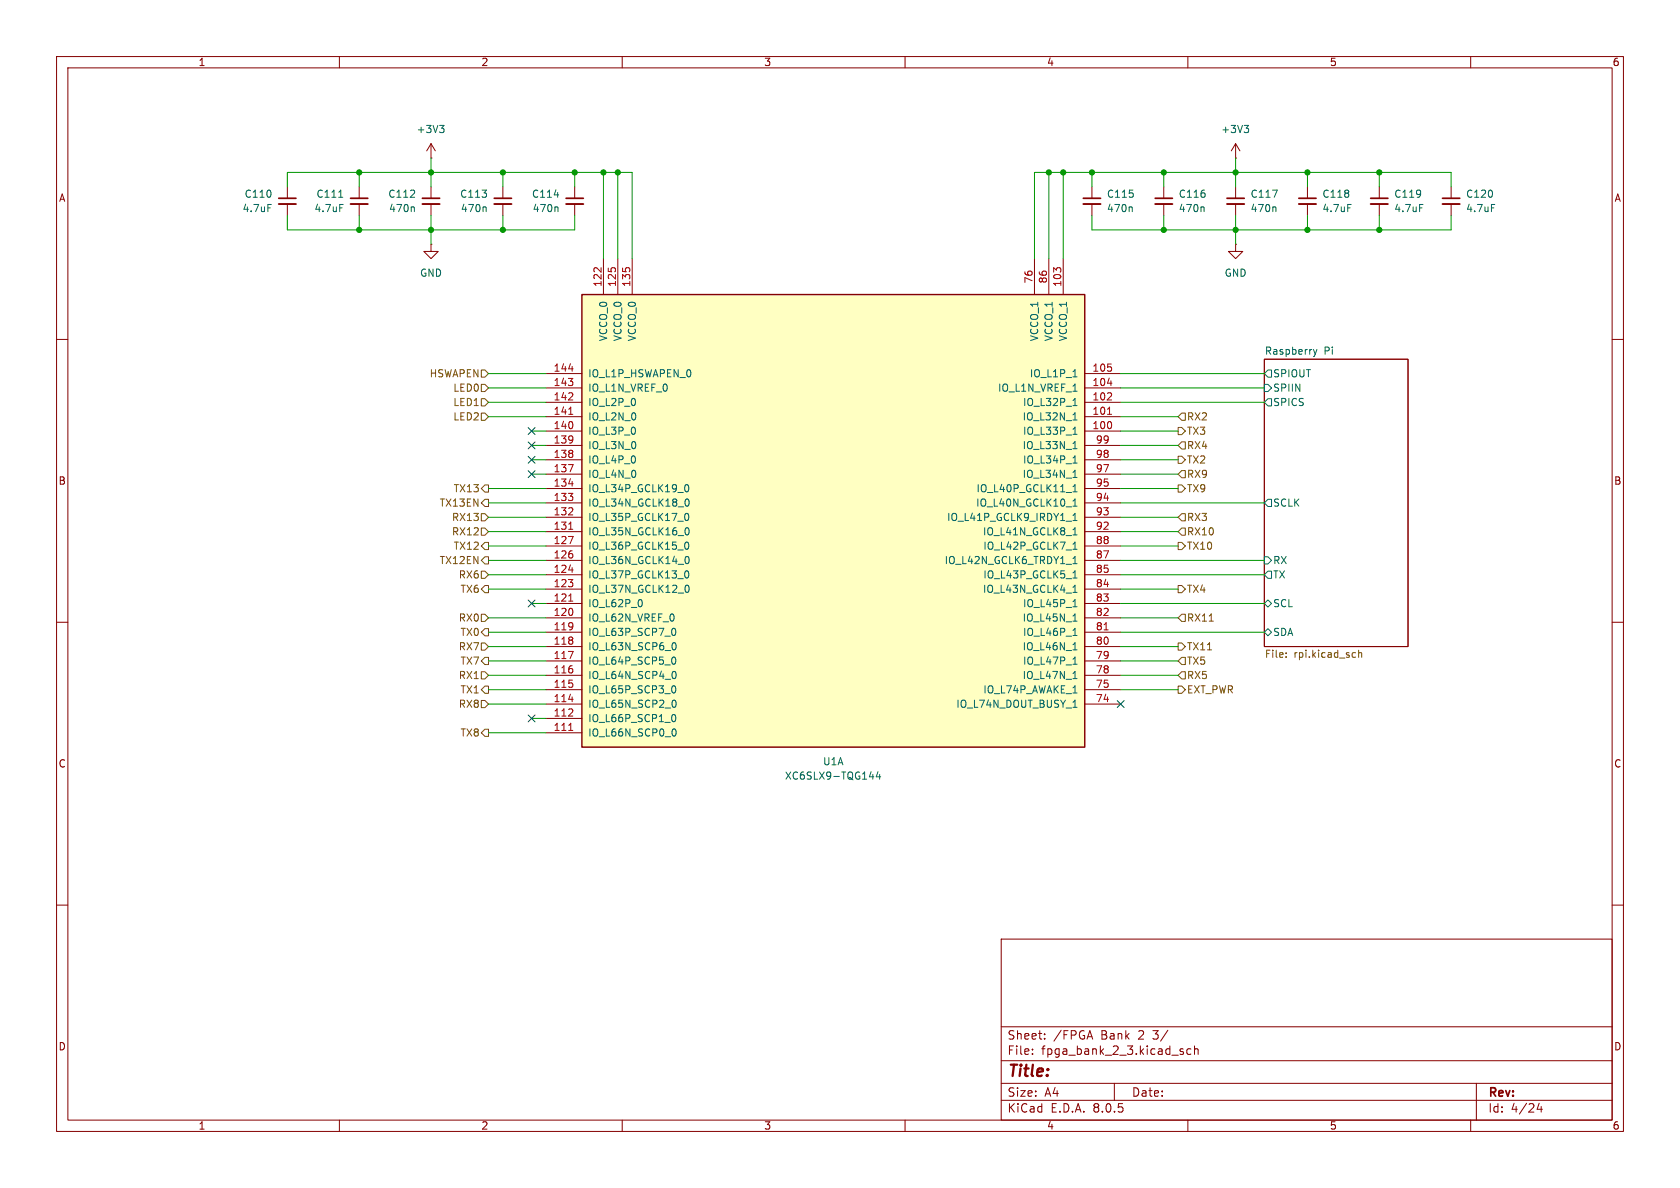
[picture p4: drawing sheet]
<svg xmlns="http://www.w3.org/2000/svg" width="297mm" height="210mm" viewBox="0 0 297 210" stroke-linecap="round" stroke-linejoin="round" font-family="sans-serif">
<g fill="none" stroke="#840000" stroke-width=".18">
<path d="M10 10h277v190h-277zM12 12h273v186h-273zM60 10v2M110 10v2M160 10v2M210 10v2M260 10v2M50.8 33v2.1M50.8 36.1v2M63.5 33v2.1M63.5 36.1v2M76.2 27.9h.1"/>
<path d="M76.2 25.4l.8 1.3M76.2 25.4v2.5M76.2 25.4l-.8 1.3M88.9 33v2.1M88.9 36.1v2M218.4 27.9h.1M218.4 25.4v2.5M218.4 33v2.1M218.4 36.1v2M218.4 25.4l-.7 1.3M218.4 25.4l.8 1.3M243.8 33v2.1"/>
<path d="M243.8 36.1v2M256.5 33v2.1M256.5 36.1v2M10 60h2M76.2 43.2v1.3h-1.3l1.3 1.2 1.3-1.2h-1.3M76.2 43.2h.1M218.4 43.2v1.3h1.3l-1.3 1.2-1.2-1.2h1.2M218.4 43.2h.1M285 60h2M223.5 63.5h25.4v50.8h-25.4zM10 110h2M285 110h2"/>
<path d="M10 160h2M285 160h2M177 166h108v32h-108zM60 198v2M110 198v2M160 198v2M177 194.5h108M177 191.5h108M177 187.5h108M177 181.5h108M182.5 186.3v.1M182.5 185.5v.1"/>
<path d="M184.7 183.6v.1M184.7 182.8v.1M197 191.5v3M208.8 185.9l.4 .1v.2l-.2 .2h-.3M208.8 185.4l.4 .1M210 198v2M210.5 185.5l-.4-.1-.3 .3v.4l.2 .2h.5M211.2 185.5l.2-.1 .3 .1 .1 .9M211.2 184.9v1.5M260 198v2M261 191.5v6.5M272.1 195l-.4 1.1h1"/>
<path d="M272.5 195.6v1"/>
</g>
<g fill="none" stroke="#006464" stroke-width=".18">
<path d="M47.4 36.1h.6M59.9 34.9h.7M60.1 36.1h.6M77.7 22.2h.8l-.4 .5M78.3 22.7l.2 .2v.3l-.2 .2M85.8 36.6l.1 .2v.6M220 22.2h.7l-.4 .5M220.5 22.7l.2 .2v.3l-.2 .2M225 33.6h.8l-.5 1.3M225.4 36.6l.2 .2v.6M251 36.1h.6M263.7 36.1h.6"/>
<path d="M223.5 67.9h.7l.6 .7-.6 .6h-.7zM224.2 65.4h.6v1.3h-.6l-.7-.7zM224.2 70.5h.6v1.3h-.6l-.7-.7zM232.2 61.8l.3 .8M232.5 62.6l-.3 .4M232.8 61.8l-.3 .8M223.5 98.4h.7l.6 .7-.6 .6h-.7zM224.2 88.3h.6v1.2h-.6l-.7-.6zM223.5 106.7l.7-.7 .6 .7-.6 .6zM224.2 111.1l.6 .7-.6 .6-.7-.6zM224.2 101h.6v1.2h-.6l-.7-.6z"/>
</g>
<path d="M227.4 116.1v.1M227.4 115.4v.1M239.5 115.4h.1M239.6 116.1l-.1 .1M240.2 114.9v1.3M240.2 115.5l.2-.1h.3v.8" fill="none" stroke="#725600" stroke-width=".18"/>
<path d="M49.3 36.1h3M62 36.1h3M87.4 36.1h3M216.9 36.1h3.1M242.3 36.1h3.1M255 36.1h3.1" fill="none" stroke="#840000" stroke-width=".33"/>
<path d="M49.3 35.1h3M62 35.1h3M87.4 35.1h3M216.9 35.1h3.1M242.3 35.1h3.1M255 35.1h3.1" fill="none" stroke="#840000" stroke-width=".3"/>
<path d="M102.9 52.1h88.9v80h-88.9z" fill="#ffffc2"/>
<path d="M102.9 52.1h88.9v80h-88.9z" fill="none" stroke="#840000" stroke-width=".25"/>
<g fill="none" stroke="#840000" stroke-width=".18">
<path d="M76.2 33v2.1M76.2 36.1v2M101.6 33v2.1M101.6 36.1v2M193 33v2.1M193 36.1v2M205.7 33v2.1M205.7 36.1v2M231.1 33v2.1M231.1 36.1v2M106.7 45.7v6.4M109.2 45.7v6.4"/>
<path d="M111.8 45.7v6.4M182.9 45.7v6.4M185.4 45.7v6.4M188 45.7v6.4M96.5 76.2h6.4M96.5 73.7h6.4M96.5 71.1h6.4M96.5 68.6h6.4M96.5 66h6.4M96.5 78.7h6.4M191.8 76.2h6.3M191.8 73.7h6.3"/>
<path d="M191.8 71.1h6.3M191.8 68.6h6.3M191.8 66h6.3M191.8 78.7h6.3M96.5 99.1h6.4M96.5 96.5h6.4M96.5 94h6.4M96.5 91.4h6.4M96.5 88.9h6.4M96.5 86.4h6.4M96.5 83.8h6.4M96.5 81.3h6.4"/>
<path d="M191.8 99.1h6.3M191.8 96.5h6.3M191.8 94h6.3M191.8 91.4h6.3M191.8 88.9h6.3M191.8 86.4h6.3M191.8 83.8h6.3M191.8 81.3h6.3M96.5 119.4h6.4M96.5 116.8h6.4M96.5 114.3h6.4M96.5 111.8h6.4"/>
<path d="M96.5 109.2h6.4M96.5 106.7h6.4M96.5 104.1h6.4M96.5 101.6h6.4M191.8 119.4h6.3M191.8 116.8h6.3M191.8 114.3h6.3M191.8 111.8h6.3M191.8 109.2h6.3M191.8 106.7h6.3M191.8 104.1h6.3M191.8 101.6h6.3"/>
<path d="M96.5 129.5h6.4M96.5 127h6.4M96.5 124.5h6.4M96.5 121.9h6.4M191.8 124.5h6.3M191.8 121.9h6.3"/>
</g>
<g fill="none" stroke="#006464" stroke-width=".18">
<path d="M73.1 36.6l.1 .2v.6M98 34.5h.8M98.5 36.6l.1 .2v.6M200 36.6l.2 .2v.6M212.7 36.6l.2 .2v.6M238.3 36.1h.6M189.7 76.8h.7M189.7 74.2h.7M189.7 71.7h.7M189.7 69.2h.7M189.7 66.6h.7M189.7 79.3h.7"/>
<path d="M189.9 70.6l.1-.2v1.3M189.9 73.2l.1-.2v1.2M189.9 75.7l.1-.2v1.3M189.9 78.2l.1-.2v1.3M121.1 85.9l.2-.2a.68 .68 0 0 1 .5 .6 .68 .68 0 0 1-.5 .6l-.2-.2M121.1 91l.2-.3a.68 .68 0 0 1 .5 .7 .68 .68 0 0 1-.5 .6l-.2-.2M121.1 96.1l.2-.3a.68 .68 0 0 1 .5 .7 .68 .68 0 0 1-.5 .6l-.2-.2M121.2 88.3l.2-.1a.68 .68 0 0 1 .4 .6 .68 .68 0 0 1-.4 .7l-.2-.1M121.2 93.4l.2-.1a.68 .68 0 0 1 .4 .6 .68 .68 0 0 1-.4 .7l-.2-.2M121.2 98.5l.2-.1a.68 .68 0 0 1 .4 .6 .68 .68 0 0 1-.4 .6l-.2-.1M189.7 86l.3-.3v1.2M189.7 88.6l.3-.4v1.3"/>
<path d="M189.7 91.1l.3-.4v1.3M189.7 93.7l.3-.4v1.3M189.7 96.2l.3-.4v1.3M189.7 98.7l.3-.3v1.2M189.7 99.6h.7M189.7 97.1h.7M189.7 94.6h.7M189.7 92h.7M189.7 89.5h.7M189.7 86.9h.7M189.7 84.4h.7M189.7 81.9h.7"/>
<path d="M189.9 80.8l.1-.2v1.3M189.9 83.3l.1-.2v1.3M113.4 106.1l.1 .4-.1 .7M118.9 111.1h.1a.68 .68 0 0 1 .5 .6 .68 .68 0 0 1-.5 .6h-.1M118.9 116.2l.1-.1a.68 .68 0 0 1 .5 .7 .68 .68 0 0 1-.5 .6h-.1M119 113.7l.1-.1a.68 .68 0 0 1 .4 .6 .68 .68 0 0 1-.4 .7l-.1-.1M119 118.8l.1-.1a.68 .68 0 0 1 .4 .6 .68 .68 0 0 1-.4 .7l-.1-.1M121.1 101.2l.2-.3a.68 .68 0 0 1 .5 .6 .68 .68 0 0 1-.5 .7l-.2-.3M121.2 103.6l.2-.2a.68 .68 0 0 1 .4 .7 .68 .68 0 0 1-.4 .6l-.2-.1M189.7 101.3l.3-.4v1.3M189.7 103.8l.3-.4v1.3M189.7 120h.7"/>
<path d="M189.7 117.4h.7M189.7 114.9h.7M189.7 112.3h.7M189.7 104.7h.7M189.7 102.2h.7M189.7 109.8h.7M189.7 107.3h.7M189.9 106.2l.1-.2v1.3M189.9 108.7l.1-.2v1.3M189.9 111.3l.1-.2v1.2M189.9 113.8l.1-.2v1.3M189.9 116.3l.1-.2v1.3"/>
<path d="M189.9 118.9l.1-.2v1.3M118.9 126.4l.1-.1a.68 .68 0 0 1 .5 .6 .68 .68 0 0 1-.5 .7l-.1-.1M118.9 121.3l.1-.1a.68 .68 0 0 1 .5 .7 .68 .68 0 0 1-.5 .6l-.1-.1M119 128.9l.1-.1a.68 .68 0 0 1 .4 .7 .68 .68 0 0 1-.4 .6h-.1M119 123.8h.1a.68 .68 0 0 1 .4 .6 .68 .68 0 0 1-.4 .6h-.1M153.7 137.3h.8M155.2 136.4l-.3 .9h.8M155.5 136.9v.8M189.7 125h.7M189.7 122.5h.7"/>
</g>
<g fill="none" stroke="#a90000" stroke-width=".18">
<path d="M105.1 47.4h.4M106.3 47.3v.8M100.5 70.7h.8M100.5 73.2h.8M100.5 65.2h.8M101.2 69.6v.4M195.7 70.7h.8M195.8 73.2h.7M195.8 67.7h.8M196.5 69.6v.4M100.5 94.8h.8l-.5 1.3M100.5 91h.8"/>
<path d="M100.5 82.1h.8l-.5 1.3M100.5 93.6h.8M100.5 85.5h.8M101.2 89.9v.4M100.5 115.2h.8l-.5 1.2M100.5 106.3h.8M100.5 100.8h.8M195.2 111.3h.7M100.5 126.6h.8M100.5 129.1h.8M100.5 123.6h.8M101.2 125.4v.5"/>
</g>
<path d="M74.7 36.1h3M100.1 36.1h3M191.5 36.1h3.1M204.2 36.1h3.1M229.6 36.1h3.1" fill="none" stroke="#840000" stroke-width=".33"/>
<path d="M74.7 35.1h3M100.1 35.1h3M191.5 35.1h3.1M204.2 35.1h3.1M229.6 35.1h3.1" fill="none" stroke="#840000" stroke-width=".3"/>
<g fill="none" stroke="#725600" stroke-width=".18">
<path d="M85.1 65.4h.6l.7 .6-.7 .7h-.6zM85.1 67.9h.6l.7 .7-.7 .6h-.6zM85.1 70.5h.6l.7 .6-.7 .7h-.6zM85.1 73h.6l.7 .7-.7 .6h-.6zM208.3 75.6h.6l.6 .6-.6 .6h-.6zM208.9 73h.6v1.3h-.6l-.6-.6zM208.9 78.1h.6v1.3h-.6l-.6-.7zM85.1 93.3h.6l.7 .7-.7 .6h-.6zM85.1 90.8h.6l.7 .6-.7 .7h-.6zM85.7 85.7h.7v1.3h-.7l-.6-.6zM85.7 88.3h.7v1.2h-.7l-.6-.6zM85.7 95.9h.7v1.3h-.7l-.6-.7z"/>
<path d="M85.7 98.4h.7v1.3h-.7l-.6-.6zM208.3 85.7h.6l.6 .7-.6 .6h-.6zM208.3 95.9h.6l.6 .6-.6 .7h-.6zM208.3 80.6h.6l.6 .7-.6 .6h-.6zM208.9 90.8h.6v1.3h-.6l-.6-.7zM208.9 93.3h.6v1.3h-.6l-.6-.6zM208.9 83.2h.6v1.3h-.6l-.6-.7zM85.1 118.7h.6l.7 .7-.7 .6h-.6zM85.1 101h.6l.7 .6-.7 .6h-.6zM85.1 108.6h.6l.7 .6-.7 .7h-.6zM85.1 113.7h.6l.7 .6-.7 .6h-.6zM85.7 103.5h.7v1.3h-.7l-.6-.7z"/>
<path d="M85.7 116.2h.7v1.3h-.7l-.6-.7zM85.7 111.1h.7v1.3h-.7l-.6-.6zM208.3 113.7h.6l.6 .6-.6 .6h-.6zM208.3 103.5h.6l.6 .6-.6 .7h-.6zM208.9 118.7h.6v1.3h-.6l-.6-.6zM208.9 116.2h.6v1.3h-.6l-.6-.7zM208.9 108.6h.6v1.3h-.6l-.6-.7zM213.8 109.8h.7M85.1 123.8h.6l.7 .7-.7 .6h-.6zM85.7 121.3h.7v1.3h-.7l-.6-.7zM85.7 128.9h.7v1.3h-.7l-.6-.7zM208.3 121.3h.6l.6 .6-.6 .7h-.6z"/>
</g>
<g fill="none" stroke="#009600" stroke-width=".18">
<path d="M50.8 38.1v2.5h50.8v-2.5M50.8 33v-2.5h61v15.2M63.5 30.5v2.5M63.5 38.1v2.5M76.2 27.9v5.1M76.2 38.1v5.1M88.9 30.5v2.5M88.9 38.1v2.5M101.6 30.5v2.5M106.7 30.5v15.2M109.2 30.5v15.2M185.4 30.5v15.2"/>
<path d="M188 30.5v15.2M193 38.1v2.5h63.5v-2.5M193 30.5v2.5M205.7 30.5v2.5M205.7 38.1v2.5M218.4 27.9v5.1M218.4 38.1v5.1M231.1 30.5v2.5M231.1 38.1v2.5M243.8 30.5v2.5M243.8 38.1v2.5M256.5 33v-2.5h-73.6v15.2"/>
<path d="M86.4 66h10.1M86.4 68.6h10.1M86.4 71.1h10.1M86.4 73.7h10.1M94 78.7h2.5M94 76.2h2.5M198.1 66h25.4M198.1 68.6h25.4M198.1 78.7h10.2M198.1 76.2h10.2M198.1 71.1h25.4M198.1 73.7h10.2"/>
<path d="M86.4 86.4h10.1M86.4 94h10.1M86.4 96.5h10.1M86.4 88.9h10.1M86.4 91.4h10.1M86.4 99.1h10.1M94 83.8h2.5M94 81.3h2.5M198.1 83.8h10.2M198.1 86.4h10.2M198.1 94h10.2M198.1 96.5h10.2"/>
<path d="M198.1 81.3h10.2M198.1 88.9h25.4M198.1 91.4h10.2M198.1 99.1h25.4M86.4 111.8h10.1M86.4 119.4h10.1M86.4 104.1h10.1M86.4 116.8h10.1M86.4 109.2h10.1M86.4 114.3h10.1M86.4 101.6h10.1M94 106.7h2.5"/>
<path d="M198.1 111.8h25.4M198.1 119.4h10.2M198.1 104.1h10.2M198.1 116.8h10.2M198.1 109.2h10.2M198.1 114.3h10.2M198.1 101.6h25.4M198.1 106.7h25.4M86.4 129.5h10.1M86.4 124.5h10.1M86.4 121.9h10.1M94 127h2.5"/>
<path d="M198.1 121.9h10.2"/>
</g>
<g fill="none" stroke="#000084" stroke-width=".18">
<path d="M93.4 75.6l1.2 1.2M93.4 78.1l1.2 1.2M94.6 75.6l-1.2 1.2M94.6 78.1l-1.2 1.2M93.4 83.2l1.2 1.2M93.4 80.7l1.2 1.2M94.6 83.2l-1.2 1.2M94.6 80.7l-1.2 1.2M93.4 106.1l1.2 1.2M94.6 106.1l-1.2 1.2M93.4 126.4l1.2 1.2M94.6 126.4l-1.2 1.2"/>
<path d="M197.5 123.9l1.2 1.2M198.7 123.9l-1.2 1.2"/>
</g>
<g fill="#009600" stroke="#009600" stroke-width=".18">
<circle cx="231.1" cy="30.5" r=".46"/>
<circle cx="218.4" cy="30.5" r=".46"/>
<circle cx="218.4" cy="40.6" r=".46"/>
<circle cx="205.7" cy="40.6" r=".46"/>
<circle cx="231.1" cy="40.6" r=".46"/>
<circle cx="243.8" cy="40.6" r=".46"/>
<circle cx="243.8" cy="30.5" r=".46"/>
<circle cx="88.9" cy="30.5" r=".46"/>
<circle cx="88.9" cy="40.6" r=".46"/>
<circle cx="76.2" cy="40.6" r=".46"/>
<circle cx="76.2" cy="30.5" r=".46"/>
<circle cx="63.5" cy="30.5" r=".46"/>
<circle cx="63.5" cy="40.6" r=".46"/>
<circle cx="101.6" cy="30.5" r=".46"/>
<circle cx="188" cy="30.5" r=".46"/>
<circle cx="193" cy="30.5" r=".46"/>
<circle cx="185.4" cy="30.5" r=".46"/>
<circle cx="106.7" cy="30.5" r=".46"/>
<circle cx="109.2" cy="30.5" r=".46"/>
<circle cx="205.7" cy="30.5" r=".46"/>
</g>
<text font-size="2.8" fill="#840000" x="178" y="190.9">Title:</text>
<g font-size="2.1" fill="#840000">
<text x="178" y="184">Sheet:</text>
<text x="186.2" y="184">/FPGA</text>
<text x="194.7" y="184">Bank</text>
<text x="201.4" y="184">2</text>
<text x="204.1" y="184">3/</text>
<text x="178" y="186.7">File:</text>
<text x="184.1" y="186.7">fpga_bank_2_3.kicad_sch</text>
<text x="178" y="196.9">KiCad</text>
<text x="178" y="194.1">Size:</text>
<text x="184.7" y="194.1">A4</text>
<text x="185.7" y="196.9">E.D.A.</text>
<text x="193.3" y="196.9">8.0.5</text>
<text x="200" y="194.1">Date:</text>
<text x="263" y="194.3">Rev:</text>
<text x="263" y="196.9">Id:</text>
<text x="267.1" y="196.9">4/24</text>
</g>
<g font-size="1.8" fill="#840000">
<text x="35" y="11.9">1</text>
<text x="85" y="11.9">2</text>
<text x="135" y="11.9">3</text>
<text x="185" y="11.9">4</text>
<text x="235" y="11.9">5</text>
<text x="285" y="11.9">6</text>
<text x="10.3" y="35.9">A</text>
<text x="285.3" y="35.9">A</text>
<text x="10.3" y="85.9">B</text>
<text x="285.3" y="85.9">B</text>
<text x="10.3" y="135.9">C</text>
<text x="285.3" y="135.9">C</text>
<text x="10.3" y="185.9">D</text>
<text x="285.3" y="185.9">D</text>
<text x="35" y="199.9">1</text>
<text x="85" y="199.9">2</text>
<text x="135" y="199.9">3</text>
<text x="185" y="199.9">4</text>
<text x="235" y="199.9">5</text>
<text x="285" y="199.9">6</text>
</g>
<g font-size="1.8" fill="#006464">
<text x="73.6" y="23.7">+3V3</text>
<text x="215.8" y="23.7">+3V3</text>
<text x="43.1" y="35.2">C110</text>
<text x="55.8" y="35.2">C111</text>
<text x="68.5" y="35.2">C112</text>
<text x="81.2" y="35.2">C113</text>
<text x="93.9" y="35.2">C114</text>
<text x="195.6" y="35.2">C115</text>
<text x="208.3" y="35.2">C116</text>
<text x="221" y="35.2">C117</text>
<text x="233.7" y="35.2">C118</text>
<text x="246.4" y="35.2">C119</text>
<text x="259.1" y="35.2">C120</text>
<text x="42.8" y="37.7">4.7uF</text>
<text x="55.5" y="37.7">4.7uF</text>
<text x="68.7" y="37.7">470n</text>
<text x="81.4" y="37.7">470n</text>
<text x="94.1" y="37.7">470n</text>
<text x="195.6" y="37.7">470n</text>
<text x="208.3" y="37.7">470n</text>
<text x="221" y="37.7">470n</text>
<text x="233.7" y="37.7">4.7uF</text>
<text x="246.4" y="37.7">4.7uF</text>
<text x="259.1" y="37.7">4.7uF</text>
<text x="74.2" y="49.1">GND</text>
<text x="216.4" y="49.1">GND</text>
<text x="107.5" y="60.4" transform="rotate(-90 107.5 60.4)">VCCO_0</text>
<text x="110.1" y="60.4" transform="rotate(-90 110.1 60.4)">VCCO_0</text>
<text x="112.6" y="60.4" transform="rotate(-90 112.6 60.4)">VCCO_0</text>
<text x="183.7" y="60.4" transform="rotate(-90 183.7 60.4)">VCCO_1</text>
<text x="186.3" y="60.4" transform="rotate(-90 186.3 60.4)">VCCO_1</text>
<text x="188.8" y="60.4" transform="rotate(-90 188.8 60.4)">VCCO_1</text>
<text x="223.5" y="62.8">Raspberry</text>
<text x="234.1" y="62.8">Pi</text>
<text x="103.9" y="72">IO_L2P_0</text>
<text x="103.9" y="69.4">IO_L1N_VREF_0</text>
<text x="103.9" y="66.9">IO_L1P_HSWAPEN_0</text>
<text x="176.3" y="69.4">IO_L1N_VREF_1</text>
<text x="180.8" y="72">IO_L32P_1</text>
<text x="182" y="66.9">IO_L1P_1</text>
<text x="225" y="66.9">SPIOUT</text>
<text x="225" y="72">SPICS</text>
<text x="225" y="69.4">SPIIN</text>
<text x="103.9" y="77.1">IO_L3P_0</text>
<text x="103.9" y="74.5">IO_L2N_0</text>
<text x="180.7" y="74.5">IO_L32N_1</text>
<text x="180.8" y="77.1">IO_L33P_1</text>
<text x="103.9" y="82.1">IO_L4P_0</text>
<text x="103.9" y="79.6">IO_L3N_0</text>
<text x="180.7" y="79.6">IO_L33N_1</text>
<text x="180.8" y="82.1">IO_L34P_1</text>
<text x="103.9" y="89.8">IO_L34N_GCLK18_0</text>
<text x="103.9" y="87.2">IO_L34P_GCLK19_0</text>
<text x="103.9" y="84.7">IO_L4N_0</text>
<text x="172.5" y="89.8">IO_L40N_GCLK10_1</text>
<text x="172.5" y="87.2">IO_L40P_GCLK11_1</text>
<text x="180.7" y="84.7">IO_L34N_1</text>
<text x="225" y="89.8">SCLK</text>
<text x="103.9" y="94.8">IO_L35N_GCLK16_0</text>
<text x="103.9" y="92.3">IO_L35P_GCLK17_0</text>
<text x="167.3" y="92.3">IO_L41P_GCLK9_IRDY1_1</text>
<text x="173.7" y="94.8">IO_L41N_GCLK8_1</text>
<text x="103.9" y="99.9">IO_L36N_GCLK14_0</text>
<text x="103.9" y="97.4">IO_L36P_GCLK15_0</text>
<text x="166.9" y="99.9">IO_L42N_GCLK6_TRDY1_1</text>
<text x="173.7" y="97.4">IO_L42P_GCLK7_1</text>
<text x="225" y="99.9">RX</text>
<text x="103.9" y="107.5">IO_L62P_0</text>
<text x="103.9" y="105">IO_L37N_GCLK12_0</text>
<text x="103.9" y="102.5">IO_L37P_GCLK13_0</text>
<text x="173.7" y="105">IO_L43N_GCLK4_1</text>
<text x="173.7" y="102.5">IO_L43P_GCLK5_1</text>
<text x="180.8" y="107.5">IO_L45P_1</text>
<text x="225" y="107.5">SCL</text>
<text x="225" y="102.5">TX</text>
<text x="103.9" y="112.6">IO_L63P_SCP7_0</text>
<text x="103.9" y="110.1">IO_L62N_VREF_0</text>
<text x="180.7" y="110.1">IO_L45N_1</text>
<text x="180.8" y="112.6">IO_L46P_1</text>
<text x="225" y="112.6">SDA</text>
<text x="103.9" y="117.7">IO_L64P_SCP5_0</text>
<text x="103.9" y="115.2">IO_L63N_SCP6_0</text>
<text x="180.7" y="115.2">IO_L46N_1</text>
<text x="180.8" y="117.7">IO_L47P_1</text>
<text x="103.9" y="125.3">IO_L65N_SCP2_0</text>
<text x="103.9" y="122.8">IO_L65P_SCP3_0</text>
<text x="103.9" y="120.2">IO_L64N_SCP4_0</text>
<text x="169" y="125.3">IO_L74N_DOUT_BUSY_1</text>
<text x="173.7" y="122.8">IO_L74P_AWAKE_1</text>
<text x="180.7" y="120.2">IO_L47N_1</text>
<text x="103.9" y="130.4">IO_L66N_SCP0_0</text>
<text x="103.9" y="127.9">IO_L66P_SCP1_0</text>
<text x="145.4" y="135.5">U1A</text>
<text x="138.7" y="138">XC6SLX9-TQG144</text>
</g>
<g font-size="1.8" fill="#a90000">
<text x="106.4" y="50.8" transform="rotate(-90 106.4 50.8)">122</text>
<text x="109" y="50.8" transform="rotate(-90 109 50.8)">125</text>
<text x="111.5" y="50.8" transform="rotate(-90 111.5 50.8)">135</text>
<text x="182.6" y="50.2" transform="rotate(-90 182.6 50.2)">76</text>
<text x="185.2" y="50.2" transform="rotate(-90 185.2 50.2)">86</text>
<text x="187.7" y="50.8" transform="rotate(-90 187.7 50.8)">103</text>
<text x="97.8" y="65.8">144</text>
<text x="193" y="65.8">105</text>
<text x="97.8" y="70.9">142</text>
<text x="97.8" y="68.3">143</text>
<text x="193" y="70.9">102</text>
<text x="193" y="68.3">104</text>
<text x="97.8" y="75.9">140</text>
<text x="97.8" y="73.4">141</text>
<text x="193" y="75.9">100</text>
<text x="193" y="73.4">101</text>
<text x="97.8" y="83.6">137</text>
<text x="97.8" y="81">138</text>
<text x="97.8" y="78.5">139</text>
<text x="193.6" y="83.6">97</text>
<text x="193.6" y="81">98</text>
<text x="193.6" y="78.5">99</text>
<text x="97.8" y="88.6">133</text>
<text x="97.8" y="86.1">134</text>
<text x="193.6" y="88.6">94</text>
<text x="193.6" y="86.1">95</text>
<text x="97.8" y="93.7">131</text>
<text x="97.8" y="91.2">132</text>
<text x="193.6" y="93.7">92</text>
<text x="193.6" y="91.2">93</text>
<text x="97.8" y="101.3">124</text>
<text x="97.8" y="98.8">126</text>
<text x="97.8" y="96.3">127</text>
<text x="193.6" y="101.3">85</text>
<text x="193.6" y="98.8">87</text>
<text x="193.6" y="96.3">88</text>
<text x="97.8" y="106.4">121</text>
<text x="97.8" y="103.9">123</text>
<text x="193.6" y="106.4">83</text>
<text x="193.6" y="103.9">84</text>
<text x="97.8" y="111.5">119</text>
<text x="97.8" y="109">120</text>
<text x="193.6" y="111.5">81</text>
<text x="193.6" y="109">82</text>
<text x="97.8" y="119.1">116</text>
<text x="97.8" y="116.6">117</text>
<text x="97.8" y="114">118</text>
<text x="193.6" y="119.1">78</text>
<text x="193.6" y="116.6">79</text>
<text x="193.6" y="114">80</text>
<text x="97.8" y="124.2">114</text>
<text x="97.8" y="121.7">115</text>
<text x="193.6" y="124.2">74</text>
<text x="193.6" y="121.7">75</text>
<text x="97.8" y="129.3">111</text>
<text x="97.8" y="126.7">112</text>
</g>
<g font-size="1.8" fill="#725600">
<text x="75.9" y="66.9">HSWAPEN</text>
<text x="80" y="69.4">LED0</text>
<text x="80" y="72">LED1</text>
<text x="80" y="74.5">LED2</text>
<text x="209.7" y="74.5">RX2</text>
<text x="209.7" y="77.1">TX3</text>
<text x="209.7" y="82.1">TX2</text>
<text x="209.7" y="79.6">RX4</text>
<text x="77.6" y="89.8">TX13EN</text>
<text x="80.1" y="87.2">TX13</text>
<text x="209.7" y="87.2">TX9</text>
<text x="209.7" y="84.7">RX9</text>
<text x="79.8" y="94.8">RX12</text>
<text x="79.8" y="92.3">RX13</text>
<text x="209.7" y="92.3">RX3</text>
<text x="209.7" y="94.8">RX10</text>
<text x="77.6" y="99.9">TX12EN</text>
<text x="80.1" y="97.4">TX12</text>
<text x="209.7" y="97.4">TX10</text>
<text x="81" y="102.5">RX6</text>
<text x="81.3" y="105">TX6</text>
<text x="209.7" y="105">TX4</text>
<text x="81" y="110.1">RX0</text>
<text x="81.3" y="112.6">TX0</text>
<text x="209.7" y="110.1">RX11</text>
<text x="81" y="115.2">RX7</text>
<text x="81.3" y="117.7">TX7</text>
<text x="209.7" y="115.2">TX11</text>
<text x="209.7" y="117.7">TX5</text>
<text x="223.5" y="116.6">File:</text>
<text x="228.7" y="116.6">rpi.kicad_sch</text>
<text x="81" y="120.2">RX1</text>
<text x="81" y="125.3">RX8</text>
<text x="81.3" y="122.8">TX1</text>
<text x="209.7" y="122.8">EXT_PWR</text>
<text x="209.7" y="120.2">RX5</text>
<text x="81.3" y="130.4">TX8</text>
</g>
</svg>
